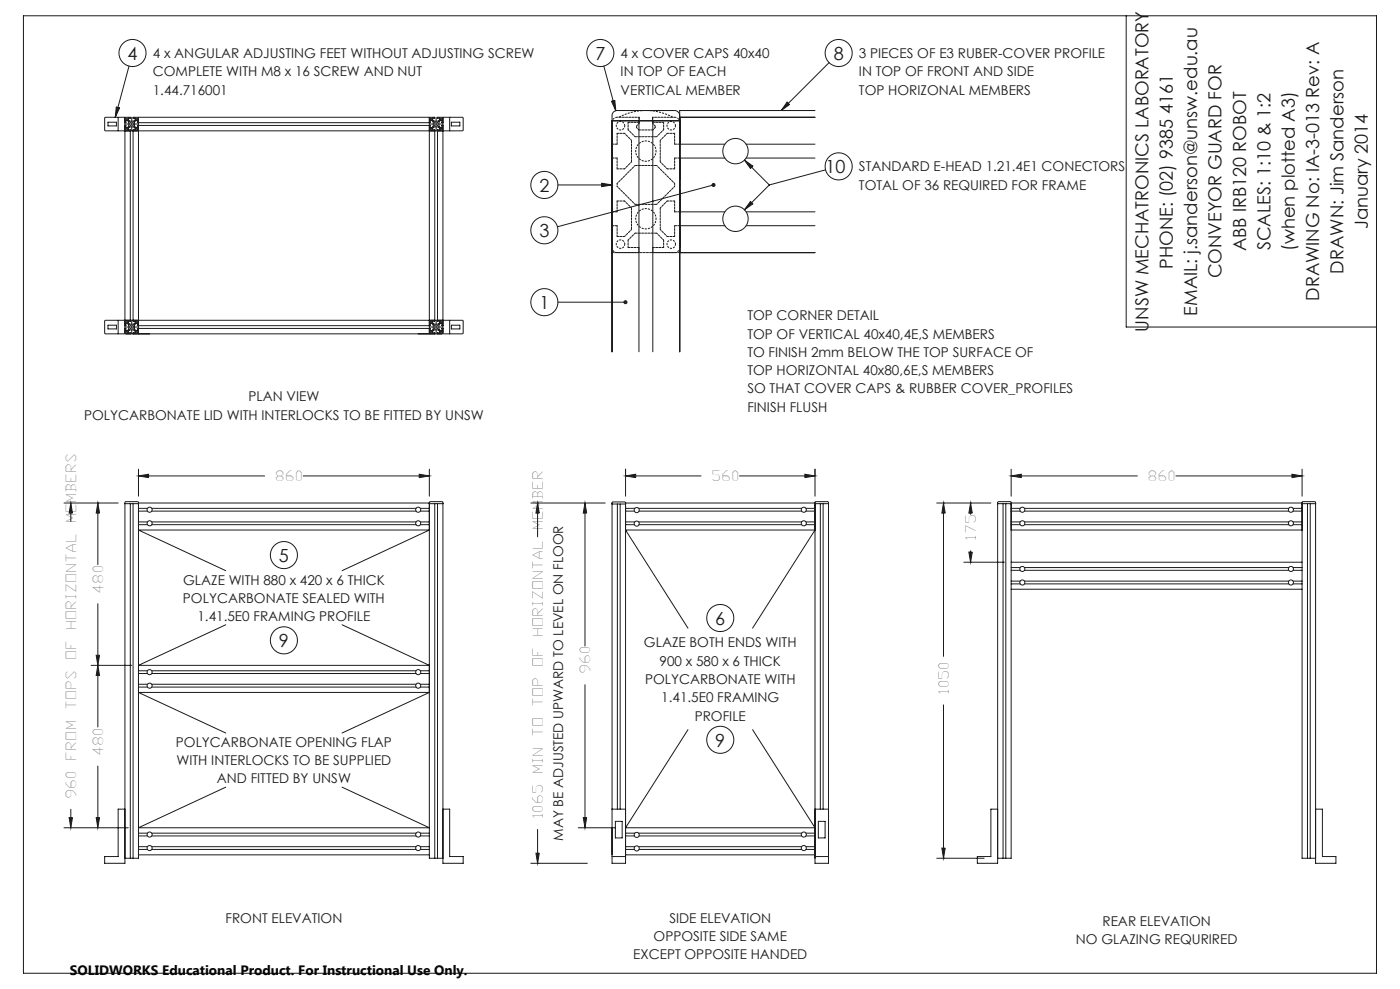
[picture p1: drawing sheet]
<svg xmlns="http://www.w3.org/2000/svg" width="841mm" height="594mm" viewBox="0 0 841 594" stroke-linecap="round" stroke-linejoin="round" font-family="sans-serif">
<g fill="none" stroke="#191924" stroke-width=".6">
<path d="M14 9h813v576h-813zM677 9v187h150M78 40l-9 30M363 40l7 26M498 38l-29 28M63 71v7v1h215v-1v-7l-12-1v130h-191v-130zM65 73h5v3h-5zM70 64l2 1-3 5zM71 70v9M75 74h1v-2h1v1v3v1h-1v-2h-1M75 71l1-1h2v1h-1v1l1 1h2l1-1v-1h-1v-1h3v1M75 78l1 1"/>
<path d="M77 77l1-1h2l1 1v1h-1v115h1v1l-1 1h-2l-1-1v-1h1v-115h-1zM81 73l2-1v2h176v-2l1 1v3l-1 1v-2h-176v2h-1l-1-1zM83 78v1M258 71l1-1h2v1h-1v1l1 1h2l1-1v-1h-1v-1h2l1 1M258 78l1 1M261 76h2l1 1v1h-1v115h1v1l-1 1h-2l-1-1v-1h1v-115h-1zM266 74h-1v-2l-1 1v3l1 1v-2h1M266 78l-1 1M270 70v9M271 73h5v3h-5zM367 61l2-1 1 6zM368 72h40"/>
<path d="M384 72v139M392 72v139M408 69a3 3 0 0 0-3-3h-34a3 3 0 0 0-3 3v142M408 70h82M473 61l1 2-5 3zM490 66h-82v145M408 87h27M408 95h27M447 96l5 4-1 1zM447 96l15 15M448 87h42M448 95h42"/>
<path d="M335 111h33M362 110l6 1-6 1zM429 111l-94 25M462 111l-15 15M496 102l-34 9M408 136h27M408 127h27M448 136h42M448 127h42M451 121l1 1-5 4zM408 152h82M65 195h5v3h-5z"/>
<path d="M71 192v9M75 196h1v-2h1v1v3v1h-1v-2h-1M76 192l-1 1M82 194h1v2h176v-2l1 1v3l-1 1v-2h-176v2h-1l-1-1v-3zM83 192v1M83 200v1M258 200l1 1M259 192l-1 1M265 192l1 1M266 196h-1v-2l-1 1v3l1 1v-2h1M270 192v9M271 195h5v3h-5z"/>
<path d="M335 181h41M75 201l-12-1v-7h215v7l-12 1M78 201v-1h-1v-1l1-1h2l1 2h-1v1M83 201v-131h175v131M261 201v-1h-1l1-2h2l1 1v1h-1v1M83 282v16M258 282v16M376 282v16M490 282v16M607 282v16M782 282v16M38 302h33"/>
<path d="M75 302h8M78 302v213M80 302v213M83 302h175M83 305h6M83 315h6M83 313h6M83 307h6M91 305h159M91 315h159M91 313h159M91 307h159"/>
<path d="M252 305h6M252 315h6M252 313h6M252 307h6M258 302h8M261 302v213M263 302v213M319 302h45M368 303h8M368 302l7-1 1 1v217h-8zM371 303v183M373 303v183"/>
<path d="M376 302h114M376 305h5M376 315h5M376 313h5M376 307h5M384 305h98M384 313h98M384 315h98M384 307h98M484 305h6M484 315h6M484 313h6"/>
<path d="M484 307h6M490 302h8M490 302l7-1 1 1v217h-8zM493 302v184M494 302v184M563 302h32M599 302h8M603 302v213M604 302v213M607 302h175M607 318h175M607 305h6"/>
<path d="M607 315h6M607 313h6M607 307h6M615 305h159M615 315h159M615 313h159M615 307h159M777 305h5M777 315h5M777 313h5M777 307h5M782 302h8"/>
<path d="M785 302v213M787 302v213M579 338h24M607 338h175M136 343l-53-25h175l-53 25M607 354h175M607 341h6M607 351h6M607 349h6M607 343h6M615 341h159M615 351h159"/>
<path d="M615 349h159M615 343h159M777 341h5M777 351h5M777 349h5M777 343h5M136 375l-53 25h175l-53-25M413 377l-37-59h114l-38 59M55 400h24M83 405h6M83 411h6M83 413h6"/>
<path d="M83 403h6M91 405h159M91 411h159M91 413h159M91 403h159M252 405h6M252 411h6M252 413h6M252 403h6M413 438l-37 59h114l-38-59M136 440l-53-24h175l-53 24M136 473l-53 24h175l-53-24"/>
<path d="M38 497h39M75 486h-4v28h-8v5h12v-217l1-1h7v1v213h-8M266 486h4v28h8v5h-12v-217v-1h-8v1v213h8M347 497h23M368 486h8M370 493h4v10h-4zM490 486h8M492 493h4v10h-4zM599 486h-4v28h-8v5h12v-217l1-1h7v1v213h-8M790 486h4v28h8v5h-12v-217v-1h-7l-1 1v213h8M83 502h6M83 509h6"/>
<path d="M83 510h6M83 500h6M83 513h175M91 502h159M91 509h159M91 510h159M91 500h159M252 502h6M252 509h6M252 510h6M252 500h6M319 519h34"/>
<path d="M368 514h8M376 502h5M376 509h5M376 510h5M376 500h5M376 513h114M384 509h98M384 500h98M384 502h98M384 510h98M484 502h6M484 509h6"/>
<path d="M484 510h6M484 500h6M490 514h8M563 515h28"/>
<circle cx="80" cy="32" r="8"/>
<circle cx="361" cy="32" r="8"/>
<circle cx="504" cy="32" r="8"/>
<circle cx="76" cy="71" r=".5"/>
<circle cx="76" cy="78" r=".5"/>
<circle cx="79" cy="75" r="1.2"/>
<circle cx="82" cy="71" r=".5"/>
<circle cx="82" cy="78" r=".5"/>
<circle cx="259" cy="71" r=".5"/>
<circle cx="259" cy="78" r=".5"/>
<circle cx="262" cy="75" r="1.2"/>
<circle cx="265" cy="71" r=".5"/>
<circle cx="265" cy="78" r=".5"/>
<circle cx="442" cy="91" r="8"/>
<circle cx="504" cy="100" r="8"/>
<circle cx="327" cy="111" r="8"/>
<circle cx="327" cy="138" r="8"/>
<circle cx="442" cy="131" r="8"/>
<circle cx="76" cy="193" r=".5"/>
<circle cx="76" cy="199" r=".5"/>
<circle cx="79" cy="196" r="1.2"/>
<circle cx="82" cy="193" r=".5"/>
<circle cx="82" cy="199" r=".5"/>
<circle cx="259" cy="193" r=".5"/>
<circle cx="259" cy="199" r=".5"/>
<circle cx="262" cy="196" r="1.2"/>
<circle cx="265" cy="193" r=".5"/>
<circle cx="265" cy="199" r=".5"/>
<circle cx="327" cy="182" r="8"/>
<circle cx="90" cy="306" r="1.5"/>
<circle cx="90" cy="314" r="1.5"/>
<circle cx="251" cy="306" r="1.5"/>
<circle cx="251" cy="314" r="1.5"/>
<circle cx="382" cy="306" r="1.5"/>
<circle cx="382" cy="314" r="1.5"/>
<circle cx="483" cy="306" r="1.5"/>
<circle cx="483" cy="314" r="1.5"/>
<circle cx="614" cy="306" r="1.5"/>
<circle cx="614" cy="314" r="1.5"/>
<circle cx="775" cy="306" r="1.5"/>
<circle cx="775" cy="314" r="1.5"/>
<circle cx="171" cy="333" r="8"/>
<circle cx="614" cy="350" r="1.5"/>
<circle cx="614" cy="342" r="1.5"/>
<circle cx="775" cy="350" r="1.5"/>
<circle cx="775" cy="342" r="1.5"/>
<circle cx="433" cy="371" r="8"/>
<circle cx="171" cy="385" r="8"/>
<circle cx="90" cy="404" r="1.5"/>
<circle cx="90" cy="412" r="1.5"/>
<circle cx="251" cy="404" r="1.5"/>
<circle cx="251" cy="412" r="1.5"/>
<circle cx="433" cy="444" r="8"/>
<circle cx="90" cy="501" r="1.5"/>
<circle cx="90" cy="509" r="1.5"/>
<circle cx="251" cy="501" r="1.5"/>
<circle cx="251" cy="509" r="1.5"/>
<circle cx="382" cy="501" r="1.5"/>
<circle cx="382" cy="510" r="1.5"/>
<circle cx="483" cy="501" r="1.5"/>
<circle cx="483" cy="509" r="1.5"/>
</g>
<path d="M394 91a6 6 0 0 0-9-6 6 6 0 0 0 0 11 6 6 0 0 0 9-5M394 131a6 6 0 0 0-9-5 6 6 0 0 0 0 11 6 6 0 0 0 9-5v-1" fill="none" stroke="#191924" stroke-width=".6" stroke-dasharray="1.3 .6" stroke-dashoffset=".5" stroke-linecap="butt"/>
<path d="M375 76a2.5 2.5 0 0 0-3-3 2.5 2.5 0 0 0-1 5 2.5 2.5 0 0 0 4-2M406 76a2.5 2.5 0 0 0-4-3 2.5 2.5 0 0 0 0 5 2.5 2.5 0 0 0 4-2M375 147a2.5 2.5 0 0 0-3-3 2.5 2.5 0 0 0-1 5 2.5 2.5 0 0 0 4-2M406 147a2.5 2.5 0 0 0-4-3 2.5 2.5 0 0 0 0 5 2.5 2.5 0 0 0 4-2" fill="none" stroke="#191924" stroke-width=".6" stroke-dasharray="1.3 .6" stroke-dashoffset=".3" stroke-linecap="butt"/>
<path d="M371 70a3 3 0 0 0-3 3M408 73a3 3 0 0 0-3-3M368 149a3 3 0 0 0 3 3M405 152a3 3 0 0 0 3-3" fill="none" stroke="#191924" stroke-width=".6" stroke-dasharray="1.3 .6" stroke-dashoffset=".1" stroke-linecap="butt"/>
<path d="M404 70a35 35 0 0 0-32 0" fill="none" stroke="#191924" stroke-width=".6" stroke-dasharray="1.3 .6" stroke-dashoffset="-.1" stroke-linecap="butt"/>
<g fill="none" stroke="#191924" stroke-width="1.4" stroke-linecap="butt">
<circle cx="429" cy="111" r=".5"/>
<circle cx="376" cy="182" r=".5"/>
</g>
<path d="M75 74h8M79 79v-9M258 74h8M262 79v-9M75 196h8M258 196h8M79 200v-8M262 200v-8" fill="none" stroke="#191924" stroke-width=".6" stroke-dasharray="6.3 1.3 1.3 1.3" stroke-dashoffset="4.2"/>
<path d="M371 70h13M384 78l-2-1M392 70h13M392 78l2-1M394 99l11 11M371 110l11-11M371 112l11 11M394 123l11-11" fill="none" stroke="#191924" stroke-width=".6" stroke-dasharray="1.3 .6" stroke-dashoffset=".6"/>
<path d="M384 73v-3M392 73v-3M368 87h3M368 95h3M405 87h3M405 95h3M368 136h3M368 127h3M405 136h3M405 127h3M384 152v-3M392 152v-3" fill="none" stroke="#191924" stroke-width=".6" stroke-dasharray="1.3 .6" stroke-dashoffset=".1"/>
<path d="M377 73h7M392 73h7M371 95v6M371 80v7M405 95v6M405 80v7M371 121v6M371 136v6M405 121v6M405 136v6M377 149h7M392 149h7" fill="none" stroke="#191924" stroke-width=".6" stroke-dasharray="1.3 .6" stroke-dashoffset=".2"/>
<g fill="none" stroke="#191924" stroke-width=".6" stroke-dasharray="1.3 .6" stroke-dashoffset=".5">
<path d="M377 78l5 4M382 77v-1M394 77v-1M375 80l4 4M394 82l5-4M397 97l4 4M397 84l4-4M375 101l4-4M375 121l4 4M397 125l4-4M397 138l4 4M375 142l4-4"/>
<path d="M377 144l5-4M394 140l5 4"/>
</g>
<path d="M379 84v13M382 99h12M382 82h12M397 84v13M379 125v13M382 123h12M397 125v13M382 140h12" fill="none" stroke="#191924" stroke-width=".6" stroke-dasharray="1.3 .6" stroke-dashoffset="-.1"/>
<g fill="none" stroke="#191924" stroke-width=".6" stroke-dasharray="1.3 .6" stroke-dashoffset=".3">
<path d="M377 73v5M384 78h8M399 73v5M371 80h4M401 80h4M371 101h4M401 101h4M371 121h4M401 121h4M368 152h40M371 142h4M377 144v5"/>
<path d="M399 144v5M401 142h4"/>
</g>
<path d="M371 152h13M392 152h13" fill="none" stroke="#191924" stroke-width=".6" stroke-dasharray="1.3 .6" stroke-dashoffset=".7"/>
<path d="M371 112v-2M405 112v-2" fill="none" stroke="#191924" stroke-width=".6" stroke-dasharray="1.3 .6" stroke-dashoffset=".9"/>
<path d="M384 74v-4M392 74v-4" fill="none" stroke="#191924" stroke-width=".6" stroke-dasharray="1.3 .6" stroke-dashoffset="-.2"/>
<path d="M384 74l-2 2M392 74l2 2" fill="none" stroke="#191924" stroke-width=".6" stroke-dasharray="1.3 .6" stroke-dashoffset=".4"/>
<path d="M408 72h-40v139M490 70h-82v141M408 152h82" fill="none" stroke="#191924" stroke-width=".7"/>
<path d="M362 110v2l6-1zM367 61l3 5-1-6zM473 61l-4 5 5-3zM451 121l-4 5 5-4zM447 96l5 4-1 1zM70 64l2 1-3 5z" fill-rule="evenodd" fill="#191924"/>
<g fill="none" stroke="#191924" stroke-width=".6">
<path d="M83 286h.1M83 286l6-1v2zM89 286h70M182 286h70M252 285l6 1-6 1zM258 286h.1M376 282v4M376 286l6-1v2zM382 286h39M444 286h39M483 285l7 1-7 1zM490 282v4"/>
<path d="M607 286l7-1v2zM607 286h.1M614 286h69M706 286h70M776 285l6 1-6 1zM782 286h.1M43 302l1 6h-2zM43 302h.1M43 308v5M59 302l1 6h-2zM59 308v31M59 302h.1"/>
<path d="M323 308v14M323 302l1 6h-2zM323 302h.1M351 302l1 6h-2zM351 302h.1M351 308v80M567 302l1 6h-2zM567 308v86M567 302h.1M583 302l1 6h-2zM583 308v1M583 302h.1"/>
<path d="M582 332h2l-1 6zM583 331v1M583 338h.1M59 363v31M58 394h2l-1 6zM59 400l1 6h-2zM59 400h.1M59 406v31M351 411v80M567 423v86M59 460v31M42 491h2l-1 6z"/>
<path d="M43 497h.1M43 486v5M58 491h2l-1 6zM59 497h.1M323 498v14M350 491h2l-1 6zM351 497h.1M322 512h2l-1 7zM323 519h.1M566 509h2l-1 6zM567 515h.1"/>
</g>
<g fill="#191924">
<path d="M582 332l1 6 1-6zM583 302l1 6h-2zM350 491l1 6 1-6zM351 302l1 6h-2zM58 491l1 6 1-6zM59 400l1 6h-2z"/>
<path d="M376 286l6 1v-2zM483 285l7 1-7 1zM83 286l6 1v-2zM252 285l6 1-6 1zM58 394l1 6 1-6zM59 302l1 6h-2zM42 491l1 6 1-6zM43 302l1 6h-2zM322 512l1 7 1-7zM323 302l1 6h-2zM566 509l1 6 1-6zM567 302l1 6h-2z"/>
<path d="M607 286l7 1v-2zM776 285l6 1-6 1z"/>
</g>
<g font-size="10.8" fill="#191924">
<text x="77" y="36">4</text>
<text x="358" y="36">7</text>
<text x="501" y="36">8</text>
<text x="496" y="104">10</text>
<text x="324" y="115">2</text>
<text x="822" y="138" transform="rotate(-90 822 138)">January 2014</text>
<text x="324" y="142">3</text>
<text x="748" y="151" transform="rotate(-90 748 151)">ABB IRB120 ROBOT</text>
<text x="763" y="150" transform="rotate(-90 763 150)">SCALES: 1:10 &amp; 1:2</text>
<text x="778" y="151" transform="rotate(-90 778 151)">(when plotted A3)</text>
<text x="705" y="162" transform="rotate(-90 705 162)">PHONE: (02) 9385 4161</text>
<text x="734" y="167" transform="rotate(-90 734 167)">CONVEYOR GUARD FOR</text>
<text x="807" y="164" transform="rotate(-90 807 164)">DRAWN: Jim Sanderson</text>
<text x="324" y="186">1</text>
<text x="792" y="181" transform="rotate(-90 792 181)">DRAWING No: IA-3-013 Rev: A</text>
<text x="719" y="190" transform="rotate(-90 719 190)">EMAIL: j.sanderson@unsw.edu.au</text>
<text x="690" y="199" transform="rotate(-90 690 199)">UNSW MECHATRONICS LABORATORY</text>
<text x="168" y="337">5</text>
<text x="430" y="375">6</text>
<text x="168" y="389">9</text>
<text x="430" y="448">9</text>
</g>
<g font-size="8.4" fill="#191924">
<text x="165" y="289">860</text>
<text x="427" y="289">560</text>
<text x="689" y="289">860</text>
<text x="46" y="314" transform="rotate(-90 46 314)">MEMBERS</text>
<text x="326" y="318" transform="rotate(-90 326 318)">MEMBER</text>
<text x="586" y="325" transform="rotate(-90 586 325)">175</text>
<text x="62" y="356" transform="rotate(-90 62 356)">480</text>
<text x="46" y="378" transform="rotate(-90 46 378)">HORIZONTAL</text>
<text x="326" y="383" transform="rotate(-90 326 383)">HORIZONTAL</text>
<text x="46" y="397" transform="rotate(-90 46 397)">OF</text>
<text x="326" y="401" transform="rotate(-90 326 401)">OF</text>
<text x="355" y="405" transform="rotate(-90 355 405)">960</text>
<text x="570" y="417" transform="rotate(-90 570 417)">1050</text>
<text x="326" y="425" transform="rotate(-90 326 425)">TOP</text>
<text x="46" y="427" transform="rotate(-90 46 427)">TOPS</text>
<text x="326" y="443" transform="rotate(-90 326 443)">TO</text>
<text x="62" y="454" transform="rotate(-90 62 454)">480</text>
<text x="46" y="457" transform="rotate(-90 46 457)">FROM</text>
<text x="326" y="465" transform="rotate(-90 326 465)">MIN</text>
<text x="46" y="480" transform="rotate(-90 46 480)">960</text>
<text x="326" y="492" transform="rotate(-90 326 492)">1065</text>
</g>
<text font-size="8.2" x="42" y="586">SOLIDWORKS Educational Product. For Instructional Use Only.</text>
<g font-size="8.1" fill="#191924">
<text x="92" y="35">4 x ANGULAR ADJUSTING FEET WITHOUT ADJUSTING SCREW</text>
<text x="373" y="35">4 x COVER CAPS 40x40</text>
<text x="516" y="35">3 PIECES OF E3 RUBER-COVER PROFILE</text>
<text x="92" y="46">COMPLETE WITH M8 x 16 SCREW AND NUT</text>
<text x="373" y="46">IN TOP OF EACH</text>
<text x="516" y="46">IN TOP OF FRONT AND SIDE</text>
<text x="92" y="57">1.44.716001</text>
<text x="373" y="57">VERTICAL MEMBER</text>
<text x="516" y="57">TOP HORIZONAL MEMBERS</text>
<text x="516" y="103">STANDARD E-HEAD 1.21.4E1 CONECTORS</text>
<text x="516" y="114">TOTAL OF 36 REQUIRED FOR FRAME</text>
<text x="449" y="192">TOP CORNER DETAIL</text>
<text x="449" y="203">TOP OF VERTICAL 40x40,4E,S MEMBERS</text>
<text x="449" y="214">TO FINISH 2mm BELOW THE TOP SURFACE OF</text>
<text x="449" y="225">TOP HORIZONTAL 40x80,6E,S MEMBERS</text>
<text x="449" y="236">SO THAT COVER CAPS &amp; RUBBER COVER_PROFILES</text>
<text x="149" y="241">PLAN VIEW</text>
<text x="449" y="247">FINISH FLUSH</text>
<text x="51" y="252">POLYCARBONATE LID WITH INTERLOCKS TO BE FITTED BY UNSW</text>
<text x="110" y="351">GLAZE WITH 880 x 420 x 6 THICK</text>
<text x="110" y="362">POLYCARBONATE SEALED WITH</text>
<text x="119" y="373">1.41.5E0 FRAMING PROFILE</text>
<text x="387" y="389">GLAZE BOTH ENDS WITH</text>
<text x="396" y="400">900 x 580 x 6 THICK</text>
<text x="387" y="411">POLYCARBONATE WITH</text>
<text x="397" y="422">1.41.5E0 FRAMING</text>
<text x="417" y="433">PROFILE</text>
<text x="106" y="449">POLYCARBONATE OPENING FLAP</text>
<text x="106" y="460">WITH INTERLOCKS TO BE SUPPLIED</text>
<text x="130" y="471">AND FITTED BY UNSW</text>
<text x="338" y="505" transform="rotate(-90 338 505)">MAY BE ADJUSTED UPWARD TO LEVEL ON FLOOR</text>
<text x="135" y="554">FRONT ELEVATION</text>
<text x="402" y="554">SIDE ELEVATION</text>
<text x="662" y="556">REAR ELEVATION</text>
<text x="393" y="565">OPPOSITE SIDE SAME</text>
<text x="646" y="567">NO GLAZING REQURIRED</text>
<text x="380" y="576">EXCEPT OPPOSITE HANDED</text>
</g>
</svg>
